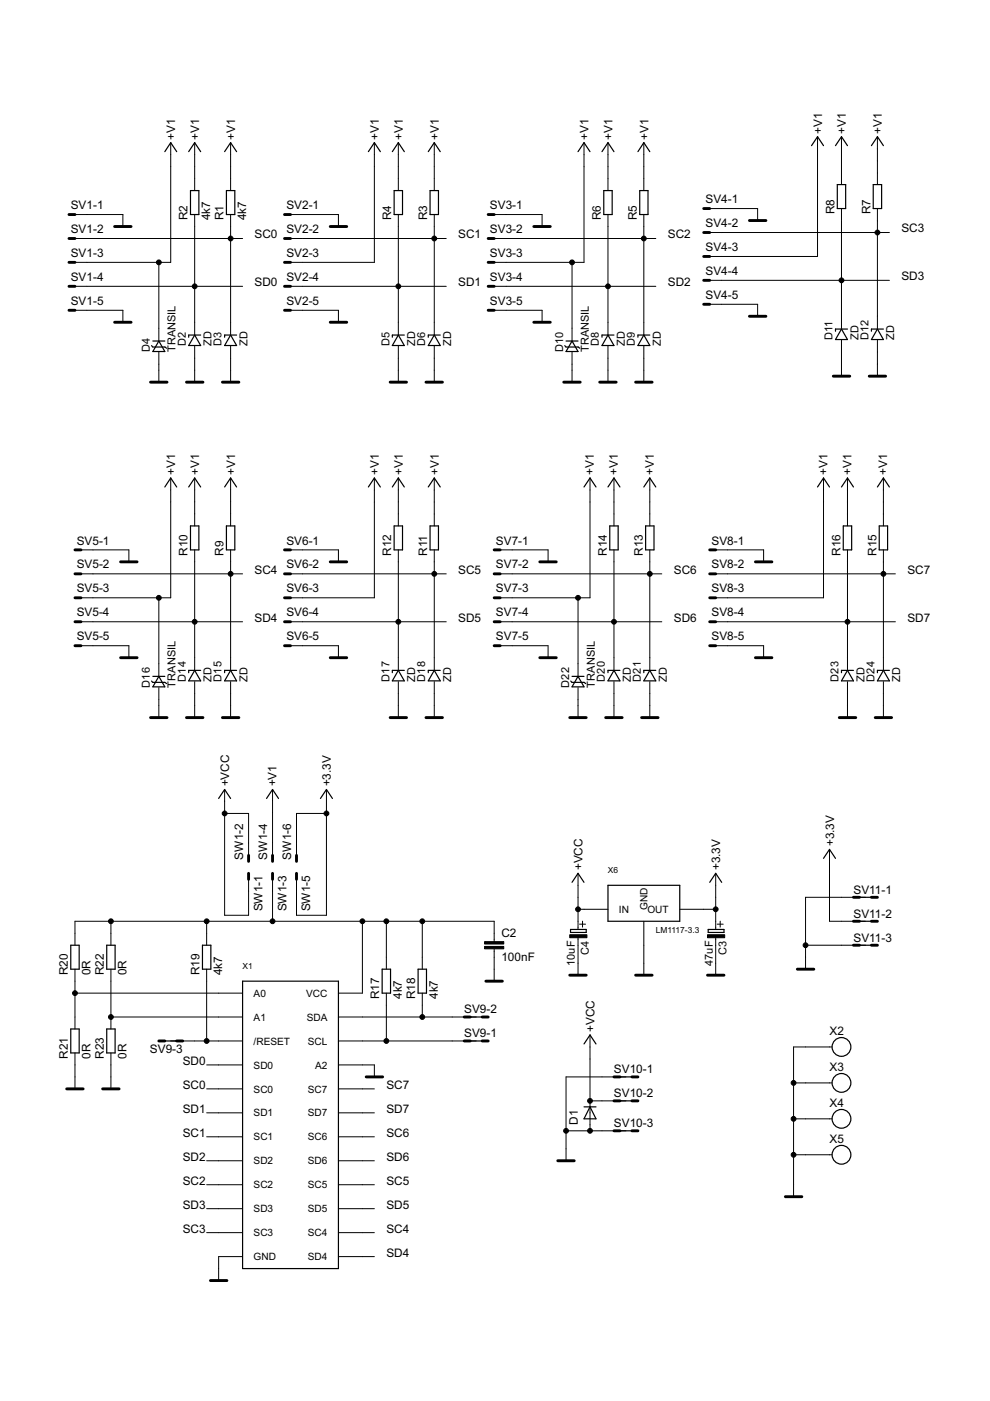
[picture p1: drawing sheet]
<svg xmlns="http://www.w3.org/2000/svg" width="210mm" height="297mm" viewBox="0 0 210 297" stroke-linecap="round" stroke-linejoin="round" font-family="sans-serif">
<g fill="none" stroke="#000" stroke-width=".21">
<path d="M36.2 30.2v25.4h-20.3M41.3 30.2v10.2M48.9 30.2v10.2M79.4 30.2v25.4h-17.8M84.5 30.2v10.2M92.1 30.2v10.2M123.8 30.2v25.4h-19M128.9 30.2v10.2M136.5 30.2v10.2M173.3 29v25.4h-22.8M178.4 29v10.1M186 29v10.1"/>
<path d="M15.9 45.5h10.2v2.5M15.9 50.6h35.5M33.7 55.6v16.5M41.3 45.5v25.4M48.9 45.5v25.4M61.6 45.5h10.2v2.5M61.6 50.6h33M84.5 45.5v25.4M92.1 45.5v25.4M104.8 45.5h10.1v2.5M104.8 50.6h34.2M121.3 55.6v16.5"/>
<path d="M128.9 45.5v25.4M136.5 45.5v25.4M150.5 44.2h10.1v2.6M150.5 49.3h38.1M150.5 59.4h38.1M178.4 44.2v25.4M186 44.2v25.4M15.9 60.7h35.5M15.9 65.8h10.2v2.5M33.7 74.7v6.3M41.3 73.4v7.6M48.9 73.4v7.6"/>
<path d="M61.6 60.7h33M61.6 65.8h10.2v2.5M84.5 73.4v7.6M92.1 73.4v7.6M104.8 60.7h34.2M104.8 65.8h10.1v2.5M121.3 74.7v6.3M128.9 73.4v7.6M136.5 73.4v7.6M150.5 64.5h10.1v2.6M178.4 72.1v7.7M186 72.1v7.7"/>
<path d="M17.2 116.6h10.1v2.5M36.2 101.3v25.4h-19M41.3 101.3v10.2M41.3 116.6v25.4M48.9 101.3v10.2M48.9 116.6v25.4M61.6 116.6h10.2v2.5M79.4 101.3v25.4h-17.8M84.5 101.3v10.2M84.5 116.6v25.4M92.1 101.3v10.2M92.1 116.6v25.4"/>
<path d="M106 116.6h10.2v2.5M125.1 101.3v25.4h-19.1M130.2 101.3v10.2M130.2 116.6v25.4M137.8 101.3v10.2M137.8 116.6v25.4M151.7 116.6h10.2v2.5M174.6 101.3v25.4h-22.9M179.7 101.3v10.2M179.7 116.6v25.4M187.3 101.3v10.2M187.3 116.6v25.4"/>
<path d="M17.2 121.7h34.2M17.2 131.8h34.2M17.2 136.9h10.1v2.5M33.7 126.7v16.6M61.6 136.9h10.2v2.5M61.6 121.7h33M61.6 131.8h33M106 121.7h34.3M106 131.8h34.3M106 136.9h10.2v2.5M122.6 126.7v16.6M151.7 121.7h38.1"/>
<path d="M151.7 131.8h38.1M151.7 136.9h10.2v2.5M33.7 145.8v6.3M41.3 144.5v7.6M48.9 144.5v7.6M84.5 144.5v7.6M92.1 144.5v7.6M122.6 145.8v6.3M130.2 144.5v7.6M137.8 144.5v7.6M179.7 144.5v7.6M187.3 144.5v7.6"/>
<path d="M47.6 167.4v26.7h5.1v-7.7M47.6 172.5h5.1v8.9M57.8 167.4v14M69.2 167.4v26.7h-6.3v-7.7M69.2 172.5h-6.3v8.9M23.5 195.3v5.1M43.8 195.3v5.1M57.8 186.4v8.9M76.8 195.3v15.3h-5M81.9 195.3v10.2M89.5 195.3v10.2M104.8 199.6v-4.3h-88.9v5.1"/>
<path d="M122.6 185.2v11.9M122.6 198.6v8.2M122.6 192.8h6.3M122.9 195.9h1.2M123.5 195.3v1.3M136.5 195.3v11.5M144.1 192.8h7.6M151.7 185.2v11.9M151.7 198.6v8.2M152.1 195.9h1.2M152.7 195.3v1.3M175.9 180.1v15.2h7.6"/>
<path d="M183.5 190.2h-12.7v15.3M15.9 210.6h35.5M15.9 205.5v12.7M23.5 215.6h27.9M23.5 205.5v12.7M43.8 205.5v15.2M71.8 215.6h29.2M81.9 210.6v10.1M89.5 210.6v5M104.8 201.2v6.8M125.1 219.4v20.4M170.8 200.4h12.7"/>
<path d="M15.9 223.2v7.7M23.5 223.2v7.7M36.2 220.7h15.2M43.8 225.8h7.6M43.8 230.9h7.6M43.8 235.9h7.6M71.8 220.7h29.2M71.8 225.8h7.6v2.5M71.8 230.9h7.6M71.8 235.9h7.6M120 239.8h12.7M125.1 233.4h7.6"/>
<path d="M132.7 228.3h-12.7v17.8M168.3 229.6h8.1M168.3 237.2h8.1M176.4 222h-8.1v31.7M43.8 241h7.6M43.8 246.1h7.6M43.8 251.2h7.6M43.8 256.3h7.6M71.8 241h7.6M71.8 246.1h7.6M71.8 251.2h7.6M71.8 256.3h7.6"/>
<path d="M168.3 244.8h8.1M43.8 261.3h7.6M51.4 266.4h-5v5.1M71.8 261.3h7.6M71.8 266.4h7.6"/>
</g>
<g fill="none" stroke="#000" stroke-width=".25">
<path d="M34.9 32.2l1.3-2 1.3 2M40 32.2l1.3-2 1.2 2M47.6 32.2l1.3-2 1.3 2M78.1 32.2l1.3-2 1.2 2M83.2 32.2l1.3-2 1.2 2M90.8 32.2l1.3-2 1.2 2M122.6 32.2l1.2-2 1.3 2M127.6 32.2l1.3-2 1.3 2M135.3 32.2l1.2-2 1.3 2M172.1 30.9l1.2-1.9 1.3 1.9M177.1 30.9l1.3-1.9 1.3 1.9M177.5 39.1h1.8v5.1h-1.8z"/>
<path d="M184.8 30.9l1.2-1.9 1.3 1.9M185.1 39.1h1.8v5.1h-1.8zM40.4 40.4h1.8v5.1h-1.8zM48 40.4h1.8v5.1h-1.8zM83.6 40.4h1.7v5.1h-1.7zM91.2 40.4h1.8v5.1h-1.8zM128 40.4h1.8v5.1h-1.8zM135.6 40.4h1.8v5.1h-1.8zM32.1 73.3l.3 .3h2.5M32.4 72.3h2.5M33.7 72.3l1.2 2.2h-2.5zM35 73.6l.3 .2"/>
<path d="M41.3 71l1.2 2.3h-2.5zM42.5 71h-2.5v.5M48.9 71l1.3 2.3h-2.6zM50.2 71h-2.6v.5M84.5 71l1.2 2.3h-2.5zM85.7 71h-2.5v.5M92.1 71l1.2 2.3h-2.5zM93.3 71h-2.5v.5M119.7 73.3l.3 .3M120 72.3h2.6M120 73.6h2.6M121.3 72.3l1.3 2.2h-2.6z"/>
<path d="M122.6 73.6l.3 .2M128.9 71l1.3 2.3h-2.6zM130.2 71h-2.6v.5M136.5 71l1.3 2.3h-2.5zM137.8 71h-2.5v.5M178.4 69.8l1.3 2.2h-2.6zM179.7 69.8h-2.6v.4M186 69.8l1.3 2.2h-2.5zM187.3 69.8h-2.5v.4M34.9 103.3l1.3-2 1.3 2M40 103.3l1.3-2 1.2 2M40.4 111.5h1.8v5.1h-1.8z"/>
<path d="M47.6 103.3l1.3-2 1.3 2M48 111.5h1.8v5.1h-1.8zM78.1 103.3l1.3-2 1.2 2M83.2 103.3l1.3-2 1.2 2M83.6 111.5h1.7v5.1h-1.7zM90.8 103.3l1.3-2 1.2 2M91.2 111.5h1.8v5.1h-1.8zM123.8 103.3l1.3-2 1.3 2M128.9 103.3l1.3-2 1.2 2M129.3 111.5h1.8v5.1h-1.8zM136.5 103.3l1.3-2 1.2 2M136.9 111.5h1.8v5.1h-1.8z"/>
<path d="M173.3 103.3l1.3-2 1.3 2M178.4 103.3l1.3-2 1.3 2M178.8 111.5h1.8v5.1h-1.8zM186 103.3l1.3-2 1.3 2M186.4 111.5h1.8v5.1h-1.8zM32.1 144.4l.3 .3h2.5M32.4 143.4h2.5M33.7 143.4l1.2 2.2h-2.5zM35 144.7l.3 .2M41.3 142.1l1.2 2.3h-2.5zM42.5 142.1h-2.5v.5M48.9 142.1l1.3 2.3h-2.6z"/>
<path d="M50.2 142.1h-2.6v.5M84.5 142.1l1.2 2.3h-2.5zM85.7 142.1h-2.5v.5M92.1 142.1l1.2 2.3h-2.5zM93.3 142.1h-2.5v.5M121 144.4l.2 .3M121.3 143.4h2.5M121.3 144.7h2.5l.4 .2M122.6 143.4l1.2 2.2h-2.5zM130.2 142.1l1.2 2.3h-2.5zM131.4 142.1h-2.5v.5M137.8 142.1l1.2 2.3h-2.5z"/>
<path d="M139 142.1h-2.5v.5M179.7 142.1l1.3 2.3h-2.6zM181 142.1h-2.6v.5M187.3 142.1l1.3 2.3h-2.6zM188.6 142.1h-2.6v.5M46.4 169.3l1.2-1.9 1.3 1.9M56.5 169.3l1.3-1.9 1.3 1.9M67.9 169.3l1.3-1.9 1.3 1.9M121 197.1h3.3v.6h-3.3zM121.3 187.1l1.3-1.9 1.2 1.9M128.9 187.7h15.2v7.6h-15.2zM150.2 197.1h3.3v.6h-3.3z"/>
<path d="M150.5 187.1l1.2-1.9 1.3 1.9M174.6 182l1.3-1.9 1.2 1.9M181 195.3h5M181 190.2h5M15 200.4h1.8v5.1h-1.8zM15 218.2h1.8v5h-1.8zM22.6 200.4h1.8v5.1h-1.8zM22.6 218.2h1.8v5h-1.8zM42.9 200.4h1.8v5.1h-1.8zM51.4 208h20.4v61h-20.4zM81 205.5h1.8v5.1h-1.8zM88.6 205.5h1.8v5.1h-1.8z"/>
<path d="M98.4 215.6h5.1M181 200.4h5M33.7 220.7h5M98.4 220.7h5.1M123.8 234.7h2.6M123.8 221.3l1.3-1.9 1.3 1.9M125.1 234.7l1.3 2.5h-2.6zM130.2 228.3h5.1M130.2 233.4h5.1M130.2 239.8h5.1"/>
<circle cx="178.4" cy="229.6" r="1.99"/>
<circle cx="178.4" cy="222" r="1.99"/>
<circle cx="178.4" cy="237.2" r="1.99"/>
<circle cx="178.4" cy="244.8" r="1.99"/>
</g>
<g fill="none" stroke="#000" stroke-width=".61">
<path d="M14.6 45.5h1.3M14.6 50.6h1.3M14.6 55.6h1.3M24.3 48h3.5M60.3 45.5h1.3M60.3 50.6h1.3M60.3 55.6h1.3M70 48h3.5M103.5 45.5h1.3M103.5 50.6h1.3M103.5 55.6h1.3M113.2 48h3.5"/>
<path d="M149.2 44.2h1.3M149.2 49.3h1.3M149.2 54.4h1.3M149.2 59.4h1.3M158.9 46.8h3.5M14.6 60.7h1.3M14.6 65.8h1.3M24.3 68.3h3.5M60.3 60.7h1.3M60.3 65.8h1.3M70 68.3h3.5M103.5 60.7h1.3"/>
<path d="M103.5 65.8h1.3M113.2 68.3h3.5M149.2 64.5h1.3M158.9 67.1h3.5M176.7 79.8h3.5M184.3 79.8h3.5M31.9 81h3.5M39.5 81h3.5M47.2 81h3.5M82.7 81h3.5M90.3 81h3.5M119.5 81h3.5"/>
<path d="M127.1 81h3.5M134.8 81h3.5M15.9 116.6h1.3M25.6 119.1h3.5M60.3 116.6h1.3M70 119.1h3.5M104.8 116.6h1.2M114.4 119.1h3.5M150.5 116.6h1.2M160.2 119.1h3.5M15.9 121.7h1.3M15.9 126.7h1.3"/>
<path d="M15.9 131.8h1.3M15.9 136.9h1.3M25.6 139.4h3.5M60.3 121.7h1.3M60.3 126.7h1.3M60.3 131.8h1.3M60.3 136.9h1.3M70 139.4h3.5M104.8 121.7h1.2M104.8 126.7h1.2M104.8 131.8h1.2M104.8 136.9h1.2"/>
<path d="M114.4 139.4h3.5M150.5 121.7h1.2M150.5 126.7h1.2M150.5 131.8h1.2M150.5 136.9h1.2M160.2 139.4h3.5M31.9 152.1h3.5M39.5 152.1h3.5M47.2 152.1h3.5M82.7 152.1h3.5M90.3 152.1h3.5M120.8 152.1h3.5"/>
<path d="M128.4 152.1h3.5M136 152.1h3.5M177.9 152.1h3.5M185.6 152.1h3.4M52.7 181.4v1.2M52.7 185.2v1.2M57.8 181.4v1.2M57.8 185.2v1.2M62.9 181.4v1.2M62.9 185.2v1.2M181 190.2h1.2M181 195.3h1.2"/>
<path d="M184.8 190.2h1.2M184.8 195.3h1.2M98.4 215.6h1.3M102.2 215.6h1.3M103 208h3.5M120.8 206.8h3.5M134.8 206.8h3.5M150 206.8h3.5M169.1 205.5h3.5M181 200.4h1.2M184.8 200.4h1.2M14.1 230.9h3.5"/>
<path d="M21.8 230.9h3.5M33.7 220.7h1.2M37.5 220.7h1.2M77.6 228.3h3.5M98.4 220.7h1.3M102.2 220.7h1.3M130.2 228.3h1.2M130.2 233.4h1.2M130.2 239.8h1.2M134 228.3h1.3M134 233.4h1.3M134 239.8h1.3"/>
<path d="M118.3 246.1h3.5M166.5 253.7h3.5M44.6 271.5h3.5"/>
</g>
<path d="M102.7 199.6h4.1v.6h-4.1zM120.8 198.2h3.6v.6h-3.6zM150 198.2h3.6v.6h-3.6zM102.7 200.7h4.1v.5h-4.1z" fill="#000" stroke="#000" stroke-width=".21"/>
<g fill="#000" stroke="#000" stroke-width=".21">
<circle cx="33.7" cy="55.6" r=".51"/>
<circle cx="48.9" cy="50.6" r=".51"/>
<circle cx="92.1" cy="50.6" r=".51"/>
<circle cx="121.3" cy="55.6" r=".51"/>
<circle cx="136.5" cy="50.6" r=".51"/>
<circle cx="178.4" cy="59.4" r=".51"/>
<circle cx="186" cy="49.3" r=".51"/>
<circle cx="41.3" cy="60.7" r=".51"/>
<circle cx="84.5" cy="60.7" r=".51"/>
<circle cx="128.9" cy="60.7" r=".51"/>
<circle cx="33.7" cy="126.7" r=".51"/>
<circle cx="41.3" cy="131.8" r=".51"/>
<circle cx="48.9" cy="121.7" r=".51"/>
<circle cx="84.5" cy="131.8" r=".51"/>
<circle cx="92.1" cy="121.7" r=".51"/>
<circle cx="122.6" cy="126.7" r=".51"/>
<circle cx="130.2" cy="131.8" r=".51"/>
<circle cx="137.8" cy="121.7" r=".51"/>
<circle cx="179.7" cy="131.8" r=".51"/>
<circle cx="187.3" cy="121.7" r=".51"/>
<circle cx="47.6" cy="172.5" r=".51"/>
<circle cx="69.2" cy="172.5" r=".51"/>
<circle cx="23.5" cy="195.3" r=".51"/>
<circle cx="43.8" cy="195.3" r=".51"/>
<circle cx="57.8" cy="195.3" r=".51"/>
<circle cx="76.8" cy="195.3" r=".51"/>
<circle cx="81.9" cy="195.3" r=".51"/>
<circle cx="89.5" cy="195.3" r=".51"/>
<circle cx="122.6" cy="192.8" r=".51"/>
<circle cx="151.7" cy="192.8" r=".51"/>
<circle cx="15.9" cy="210.6" r=".51"/>
<circle cx="23.5" cy="215.6" r=".51"/>
<circle cx="89.5" cy="215.6" r=".51"/>
<circle cx="170.8" cy="200.4" r=".51"/>
<circle cx="43.8" cy="220.7" r=".51"/>
<circle cx="81.9" cy="220.7" r=".51"/>
<circle cx="120" cy="239.8" r=".51"/>
<circle cx="125.1" cy="233.4" r=".51"/>
<circle cx="125.1" cy="239.8" r=".51"/>
<circle cx="168.3" cy="229.6" r=".51"/>
<circle cx="168.3" cy="237.2" r=".51"/>
<circle cx="168.3" cy="244.8" r=".51"/>
</g>
<g font-size="2.8">
<text x="37.2" y="29.6" transform="rotate(-90 37.2 29.6)">+V1</text>
<text x="42.2" y="29.6" transform="rotate(-90 42.2 29.6)">+V1</text>
<text x="49.9" y="29.6" transform="rotate(-90 49.9 29.6)">+V1</text>
<text x="80.3" y="29.6" transform="rotate(-90 80.3 29.6)">+V1</text>
<text x="85.4" y="29.6" transform="rotate(-90 85.4 29.6)">+V1</text>
<text x="93" y="29.6" transform="rotate(-90 93 29.6)">+V1</text>
<text x="124.8" y="29.6" transform="rotate(-90 124.8 29.6)">+V1</text>
<text x="129.8" y="29.6" transform="rotate(-90 129.8 29.6)">+V1</text>
<text x="137.5" y="29.6" transform="rotate(-90 137.5 29.6)">+V1</text>
<text x="174.3" y="28.3" transform="rotate(-90 174.3 28.3)">+V1</text>
<text x="179.4" y="28.3" transform="rotate(-90 179.4 28.3)">+V1</text>
<text x="187" y="28.3" transform="rotate(-90 187 28.3)">+V1</text>
<text x="15" y="44.3">SV1-1</text>
<text x="39.8" y="46.7" transform="rotate(-90 39.8 46.7)">R2</text>
<text x="44.6" y="46.7" transform="rotate(-90 44.6 46.7)">4k7</text>
<text x="47.4" y="46.7" transform="rotate(-90 47.4 46.7)">R1</text>
<text x="52.2" y="46.7" transform="rotate(-90 52.2 46.7)">4k7</text>
<text x="60.7" y="44.3">SV2-1</text>
<text x="83" y="46.7" transform="rotate(-90 83 46.7)">R4</text>
<text x="90.6" y="46.7" transform="rotate(-90 90.6 46.7)">R3</text>
<text x="103.9" y="44.3">SV3-1</text>
<text x="127.4" y="46.7" transform="rotate(-90 127.4 46.7)">R6</text>
<text x="135" y="46.7" transform="rotate(-90 135 46.7)">R5</text>
<text x="149.6" y="43.1">SV4-1</text>
<text x="176.9" y="45.5" transform="rotate(-90 176.9 45.5)">R8</text>
<text x="184.5" y="45.5" transform="rotate(-90 184.5 45.5)">R7</text>
<text x="15" y="49.4">SV1-2</text>
<text x="54" y="50.6">SC0</text>
<text x="60.7" y="49.4">SV2-2</text>
<text x="97.2" y="50.6">SC1</text>
<text x="103.9" y="49.4">SV3-2</text>
<text x="141.6" y="50.6">SC2</text>
<text x="149.6" y="48.1">SV4-2</text>
<text x="149.6" y="53.2">SV4-3</text>
<text x="191.1" y="49.3">SC3</text>
<text x="15" y="54.5">SV1-3</text>
<text x="15" y="59.6">SV1-4</text>
<text x="60.7" y="54.5">SV2-3</text>
<text x="60.7" y="59.6">SV2-4</text>
<text x="103.9" y="54.5">SV3-3</text>
<text x="103.9" y="59.6">SV3-4</text>
<text x="149.6" y="58.3">SV4-4</text>
<text x="191.1" y="59.4">SD3</text>
<text x="15" y="64.7">SV1-5</text>
<text x="54" y="60.7">SD0</text>
<text x="60.7" y="64.7">SV2-5</text>
<text x="97.2" y="60.7">SD1</text>
<text x="103.9" y="64.7">SV3-5</text>
<text x="141.6" y="60.7">SD2</text>
<text x="149.6" y="63.4">SV4-5</text>
<text x="37.2" y="100.7" transform="rotate(-90 37.2 100.7)">+V1</text>
<text x="42.2" y="100.7" transform="rotate(-90 42.2 100.7)">+V1</text>
<text x="49.9" y="100.7" transform="rotate(-90 49.9 100.7)">+V1</text>
<text x="80.3" y="100.7" transform="rotate(-90 80.3 100.7)">+V1</text>
<text x="85.4" y="100.7" transform="rotate(-90 85.4 100.7)">+V1</text>
<text x="93" y="100.7" transform="rotate(-90 93 100.7)">+V1</text>
<text x="125.9" y="100.7" transform="rotate(-90 125.9 100.7)">+V1</text>
<text x="131" y="100.7" transform="rotate(-90 131 100.7)">+V1</text>
<text x="138.6" y="100.7" transform="rotate(-90 138.6 100.7)">+V1</text>
<text x="175.4" y="100.7" transform="rotate(-90 175.4 100.7)">+V1</text>
<text x="180.5" y="100.7" transform="rotate(-90 180.5 100.7)">+V1</text>
<text x="188.1" y="100.7" transform="rotate(-90 188.1 100.7)">+V1</text>
<text x="16.3" y="115.4">SV5-1</text>
<text x="39.8" y="117.9" transform="rotate(-90 39.8 117.9)">R10</text>
<text x="47.4" y="117.9" transform="rotate(-90 47.4 117.9)">R9</text>
<text x="60.7" y="115.4">SV6-1</text>
<text x="83" y="117.9" transform="rotate(-90 83 117.9)">R12</text>
<text x="90.6" y="117.9" transform="rotate(-90 90.6 117.9)">R11</text>
<text x="105.2" y="115.4">SV7-1</text>
<text x="128.7" y="117.9" transform="rotate(-90 128.7 117.9)">R14</text>
<text x="136.3" y="117.9" transform="rotate(-90 136.3 117.9)">R13</text>
<text x="150.9" y="115.4">SV8-1</text>
<text x="178.2" y="117.9" transform="rotate(-90 178.2 117.9)">R16</text>
<text x="185.8" y="117.9" transform="rotate(-90 185.8 117.9)">R15</text>
<text x="16.3" y="120.5">SV5-2</text>
<text x="16.3" y="125.6">SV5-3</text>
<text x="54" y="121.7">SC4</text>
<text x="60.7" y="120.5">SV6-2</text>
<text x="60.7" y="125.6">SV6-3</text>
<text x="97.2" y="121.7">SC5</text>
<text x="105.2" y="120.5">SV7-2</text>
<text x="105.2" y="125.6">SV7-3</text>
<text x="142.9" y="121.7">SC6</text>
<text x="150.9" y="120.5">SV8-2</text>
<text x="150.9" y="125.6">SV8-3</text>
<text x="192.4" y="121.7">SC7</text>
<text x="16.3" y="130.7">SV5-4</text>
<text x="54" y="131.8">SD4</text>
<text x="60.7" y="130.7">SV6-4</text>
<text x="97.2" y="131.8">SD5</text>
<text x="105.2" y="130.7">SV7-4</text>
<text x="142.9" y="131.8">SD6</text>
<text x="150.9" y="130.7">SV8-4</text>
<text x="192.4" y="131.8">SD7</text>
<text x="16.3" y="135.8">SV5-5</text>
<text x="60.7" y="135.8">SV6-5</text>
<text x="105.2" y="135.8">SV7-5</text>
<text x="150.9" y="135.8">SV8-5</text>
<text x="48.6" y="166.7" transform="rotate(-90 48.6 166.7)">+VCC</text>
<text x="58.6" y="166.7" transform="rotate(-90 58.6 166.7)">+V1</text>
<text x="70.2" y="166.7" transform="rotate(-90 70.2 166.7)">+3.3V</text>
<text x="176.8" y="179.4" transform="rotate(-90 176.8 179.4)">+3.3V</text>
<text x="51.6" y="182.2" transform="rotate(-90 51.6 182.2)">SW1-2</text>
<text x="56.6" y="182.2" transform="rotate(-90 56.6 182.2)">SW1-4</text>
<text x="61.7" y="182.2" transform="rotate(-90 61.7 182.2)">SW1-6</text>
<text x="123.5" y="184.5" transform="rotate(-90 123.5 184.5)">+VCC</text>
<text x="152.7" y="184.5" transform="rotate(-90 152.7 184.5)">+3.3V</text>
<text x="181" y="189.5">SV11-1</text>
<text x="55.6" y="193.2" transform="rotate(-90 55.6 193.2)">SW1-1</text>
<text x="60.7" y="193.2" transform="rotate(-90 60.7 193.2)">SW1-3</text>
<text x="65.8" y="193.2" transform="rotate(-90 65.8 193.2)">SW1-5</text>
<text x="181" y="194.6">SV11-2</text>
<text x="106.3" y="203.8">100nF</text>
<text x="106.3" y="198.7">C2</text>
<text x="181" y="199.6">SV11-3</text>
<text x="14.4" y="206.7" transform="rotate(-90 14.4 206.7)">R20</text>
<text x="19.2" y="206.7" transform="rotate(-90 19.2 206.7)">0R</text>
<text x="22" y="206.7" transform="rotate(-90 22 206.7)">R22</text>
<text x="26.8" y="206.7" transform="rotate(-90 26.8 206.7)">0R</text>
<text x="42.3" y="206.7" transform="rotate(-90 42.3 206.7)">R19</text>
<text x="47.1" y="206.7" transform="rotate(-90 47.1 206.7)">4k7</text>
<text x="80.4" y="211.8" transform="rotate(-90 80.4 211.8)">R17</text>
<text x="85.2" y="211.8" transform="rotate(-90 85.2 211.8)">4k7</text>
<text x="88" y="211.8" transform="rotate(-90 88 211.8)">R18</text>
<text x="92.8" y="211.8" transform="rotate(-90 92.8 211.8)">4k7</text>
<text x="98.4" y="214.9">SV9-2</text>
<text x="98.4" y="220">SV9-1</text>
<text x="126" y="218.8" transform="rotate(-90 126 218.8)">+VCC</text>
<text x="175.9" y="219.4">X2</text>
<text x="14.4" y="224.5" transform="rotate(-90 14.4 224.5)">R21</text>
<text x="19.2" y="224.5" transform="rotate(-90 19.2 224.5)">0R</text>
<text x="22" y="224.5" transform="rotate(-90 22 224.5)">R23</text>
<text x="26.8" y="224.5" transform="rotate(-90 26.8 224.5)">0R</text>
<text x="31.8" y="223.3">SV9-3</text>
<text x="38.7" y="225.8">SD0</text>
<text x="130.2" y="227.6">SV10-1</text>
<text x="175.9" y="227.1">X3</text>
<text x="38.7" y="230.9">SC0</text>
<text x="81.9" y="230.9">SC7</text>
<text x="130.2" y="232.7">SV10-2</text>
<text x="38.7" y="236">SD1</text>
<text x="81.9" y="236">SD7</text>
<text x="122.5" y="238.5" transform="rotate(-90 122.5 238.5)">D1</text>
<text x="130.2" y="239">SV10-3</text>
<text x="175.9" y="234.7">X4</text>
<text x="38.7" y="241">SC1</text>
<text x="81.9" y="241">SC6</text>
<text x="175.9" y="242.3">X5</text>
<text x="38.7" y="246.1">SD2</text>
<text x="38.7" y="251.2">SC2</text>
<text x="81.9" y="246.1">SD6</text>
<text x="81.9" y="251.2">SC5</text>
<text x="38.7" y="256.3">SD3</text>
<text x="81.9" y="256.3">SD5</text>
<text x="38.7" y="261.3">SC3</text>
<text x="81.9" y="261.3">SC4</text>
<text x="81.9" y="266.4">SD4</text>
</g>
<g font-size="2.6">
<text x="31.8" y="74.7" transform="rotate(-90 31.8 74.7)">D4</text>
<text x="37.2" y="74.7" transform="rotate(-90 37.2 74.7)">TRANSIL</text>
<text x="39.4" y="73.4" transform="rotate(-90 39.4 73.4)">D2</text>
<text x="44.9" y="73.4" transform="rotate(-90 44.9 73.4)">ZD</text>
<text x="47" y="73.4" transform="rotate(-90 47 73.4)">D3</text>
<text x="52.5" y="73.4" transform="rotate(-90 52.5 73.4)">ZD</text>
<text x="82.6" y="73.4" transform="rotate(-90 82.6 73.4)">D5</text>
<text x="88" y="73.4" transform="rotate(-90 88 73.4)">ZD</text>
<text x="90.2" y="73.4" transform="rotate(-90 90.2 73.4)">D6</text>
<text x="95.7" y="73.4" transform="rotate(-90 95.7 73.4)">ZD</text>
<text x="119.4" y="74.7" transform="rotate(-90 119.4 74.7)">D10</text>
<text x="124.9" y="74.7" transform="rotate(-90 124.9 74.7)">TRANSIL</text>
<text x="127" y="73.4" transform="rotate(-90 127 73.4)">D8</text>
<text x="132.5" y="73.4" transform="rotate(-90 132.5 73.4)">ZD</text>
<text x="134.6" y="73.4" transform="rotate(-90 134.6 73.4)">D9</text>
<text x="140.1" y="73.4" transform="rotate(-90 140.1 73.4)">ZD</text>
<text x="176.5" y="72.1" transform="rotate(-90 176.5 72.1)">D11</text>
<text x="182" y="72.1" transform="rotate(-90 182 72.1)">ZD</text>
<text x="184.1" y="72.1" transform="rotate(-90 184.1 72.1)">D12</text>
<text x="189.6" y="72.1" transform="rotate(-90 189.6 72.1)">ZD</text>
<text x="31.8" y="145.8" transform="rotate(-90 31.8 145.8)">D16</text>
<text x="37.2" y="145.8" transform="rotate(-90 37.2 145.8)">TRANSIL</text>
<text x="39.4" y="144.5" transform="rotate(-90 39.4 144.5)">D14</text>
<text x="44.9" y="144.5" transform="rotate(-90 44.9 144.5)">ZD</text>
<text x="47" y="144.5" transform="rotate(-90 47 144.5)">D15</text>
<text x="52.5" y="144.5" transform="rotate(-90 52.5 144.5)">ZD</text>
<text x="82.6" y="144.5" transform="rotate(-90 82.6 144.5)">D17</text>
<text x="88" y="144.5" transform="rotate(-90 88 144.5)">ZD</text>
<text x="90.2" y="144.5" transform="rotate(-90 90.2 144.5)">D18</text>
<text x="95.7" y="144.5" transform="rotate(-90 95.7 144.5)">ZD</text>
<text x="120.6" y="145.8" transform="rotate(-90 120.6 145.8)">D22</text>
<text x="126.1" y="145.8" transform="rotate(-90 126.1 145.8)">TRANSIL</text>
<text x="128.3" y="144.5" transform="rotate(-90 128.3 144.5)">D20</text>
<text x="133.7" y="144.5" transform="rotate(-90 133.7 144.5)">ZD</text>
<text x="135.9" y="144.5" transform="rotate(-90 135.9 144.5)">D21</text>
<text x="141.4" y="144.5" transform="rotate(-90 141.4 144.5)">ZD</text>
<text x="177.8" y="144.5" transform="rotate(-90 177.8 144.5)">D23</text>
<text x="183.3" y="144.5" transform="rotate(-90 183.3 144.5)">ZD</text>
<text x="185.4" y="144.5" transform="rotate(-90 185.4 144.5)">D24</text>
<text x="190.9" y="144.5" transform="rotate(-90 190.9 144.5)">ZD</text>
<text x="124.9" y="202.5" transform="rotate(-90 124.9 202.5)">C4</text>
<text x="154.1" y="202.5" transform="rotate(-90 154.1 202.5)">C3</text>
<text x="121.9" y="204.8" transform="rotate(-90 121.9 204.8)">10uF</text>
<text x="151.1" y="204.8" transform="rotate(-90 151.1 204.8)">47uF</text>
</g>
<g font-size="2.4">
<text x="131.2" y="193.5">IN</text>
<text x="137.3" y="193.5">OUT</text>
<text x="137.3" y="193" transform="rotate(-90 137.3 193)">GND</text>
<text x="53.8" y="211.3">A0</text>
<text x="64.9" y="211.3">VCC</text>
<text x="53.8" y="216.4">A1</text>
<text x="53.8" y="221.5">/RESET</text>
<text x="65" y="216.4">SDA</text>
<text x="65.3" y="221.5">SCL</text>
<text x="53.8" y="226.6">SD0</text>
<text x="66.8" y="226.6">A2</text>
<text x="53.8" y="231.6">SC0</text>
<text x="65.3" y="231.6">SC7</text>
<text x="53.8" y="236.7">SD1</text>
<text x="65.3" y="236.7">SD7</text>
<text x="53.8" y="241.8">SC1</text>
<text x="65.3" y="241.8">SC6</text>
<text x="53.8" y="246.9">SD2</text>
<text x="53.8" y="252">SC2</text>
<text x="65.3" y="252">SC5</text>
<text x="65.3" y="246.9">SD6</text>
<text x="53.8" y="257">SD3</text>
<text x="65.3" y="257">SD5</text>
<text x="53.8" y="262.1">SC3</text>
<text x="65.3" y="262.1">SC4</text>
<text x="53.8" y="267.2">GND</text>
<text x="65.3" y="267.2">SD4</text>
</g>
<g font-size="2">
<text x="128.9" y="185.2">X6</text>
<text x="139.1" y="197.9">LM1117-3.3</text>
<text x="51.4" y="205.5">X1</text>
</g>
</svg>
